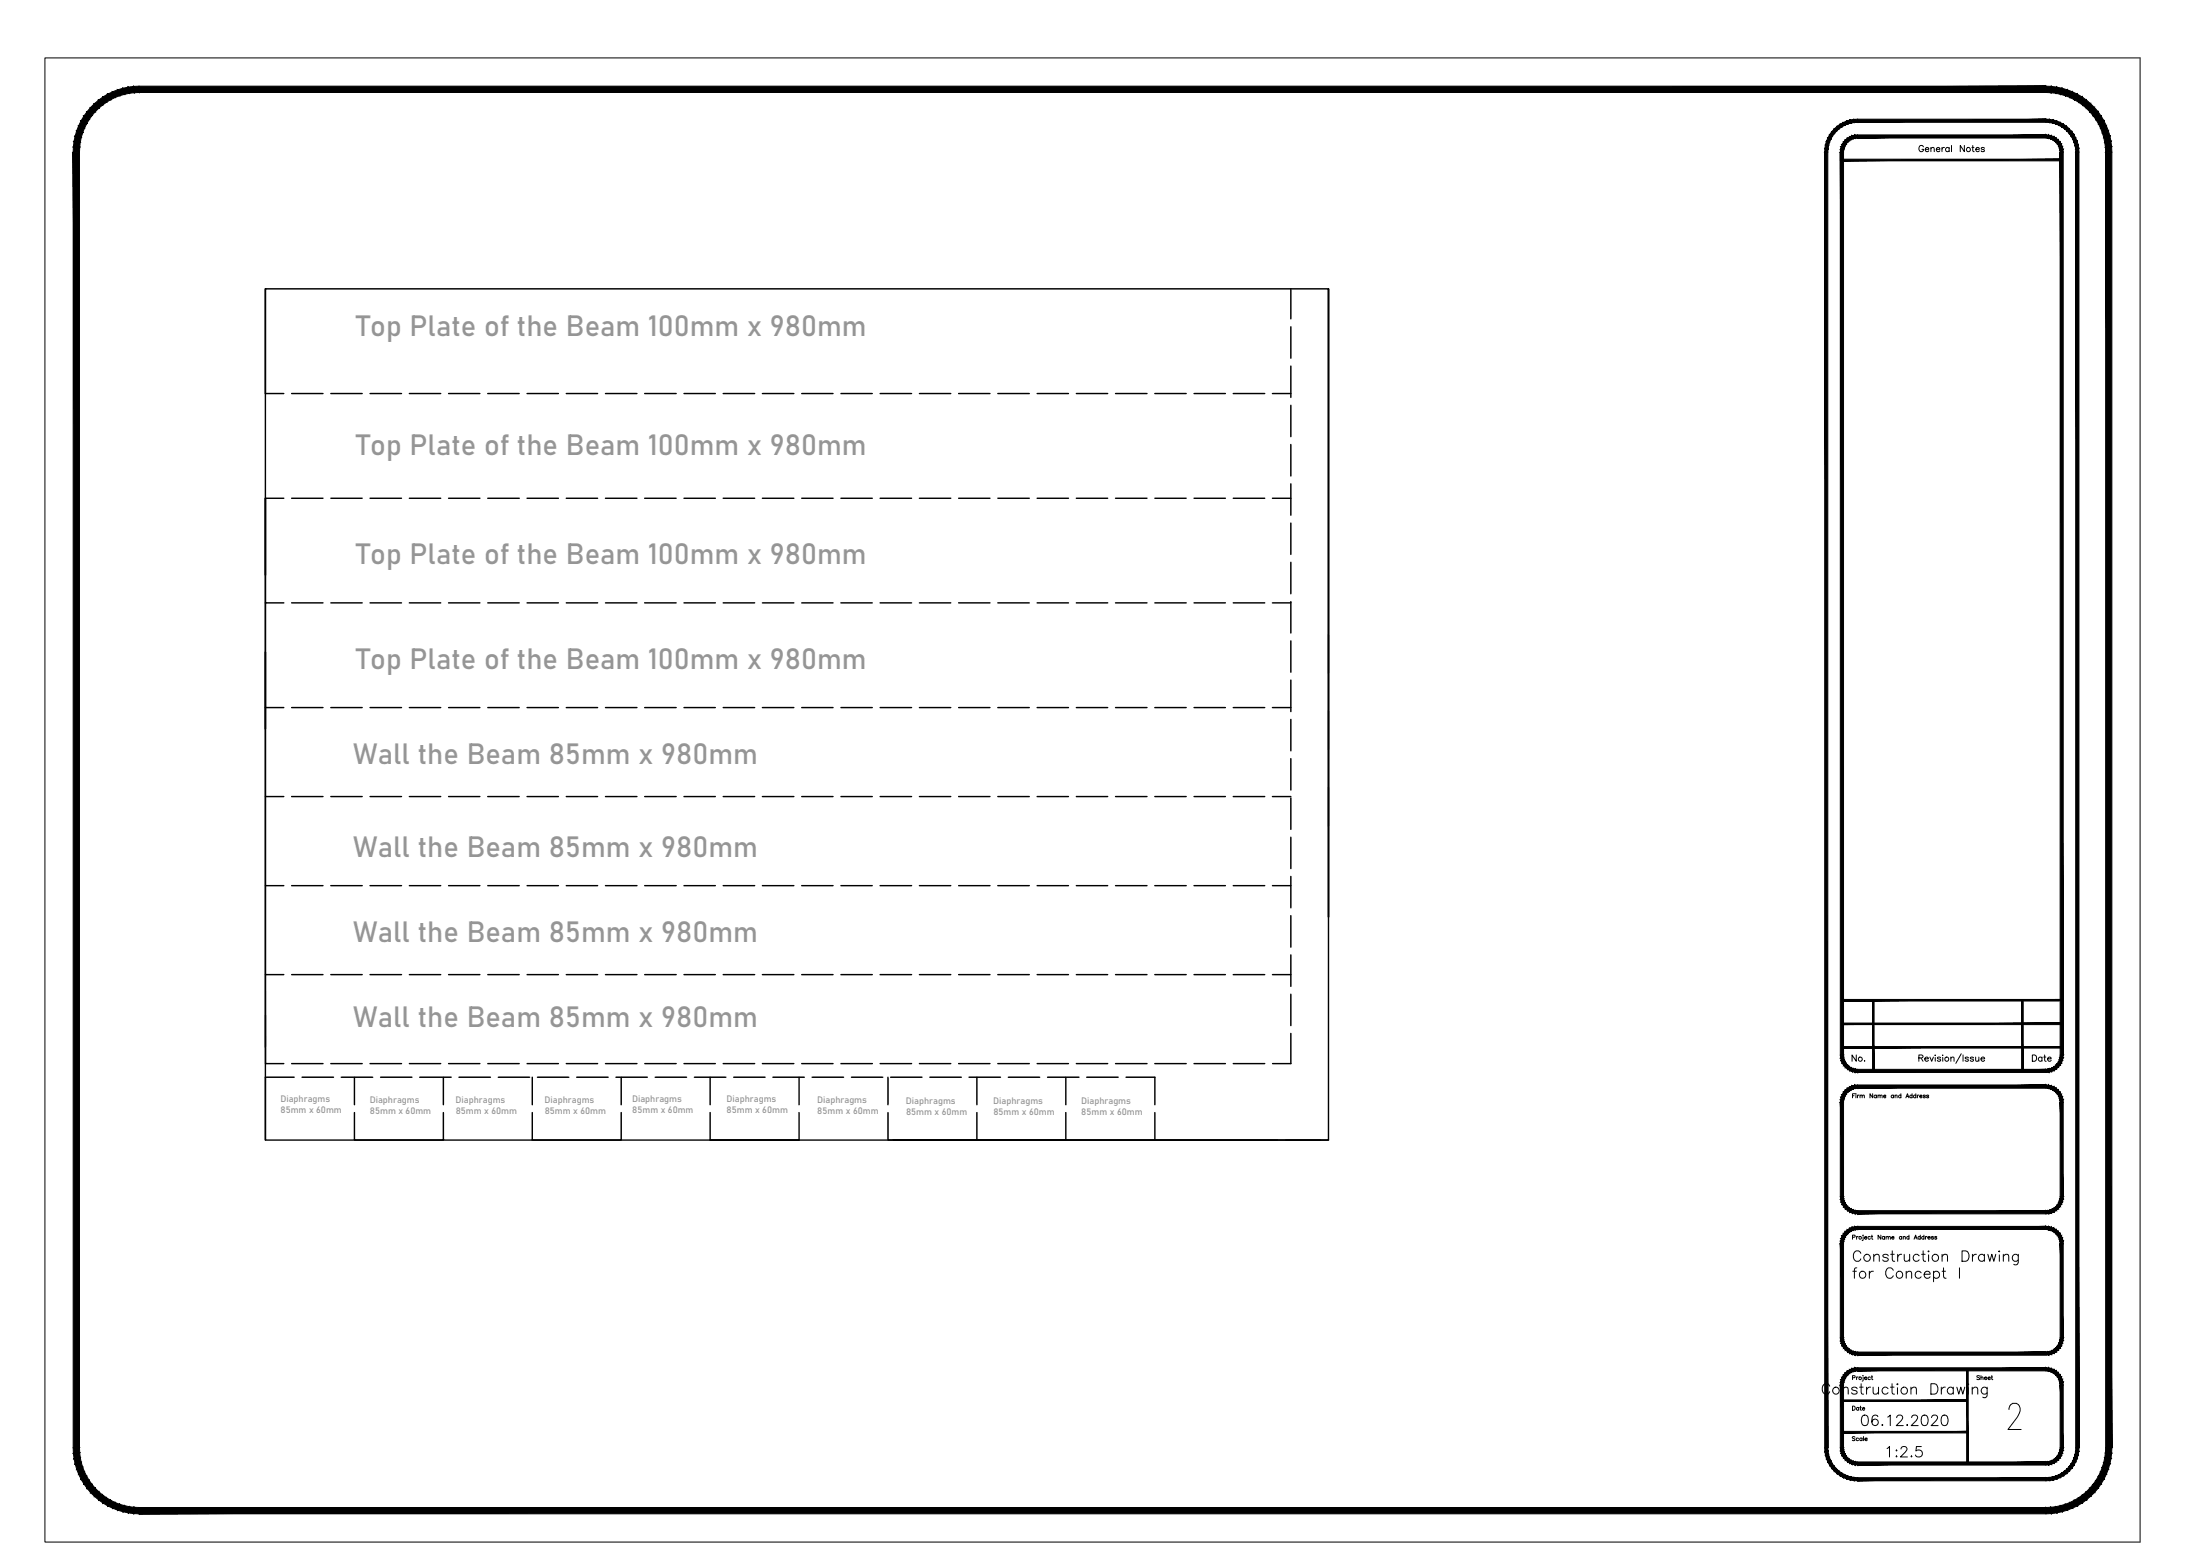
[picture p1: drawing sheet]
<svg xmlns="http://www.w3.org/2000/svg" width="841mm" height="594mm" viewBox="0 0 841 594" stroke-linecap="round" stroke-linejoin="round" font-family="sans-serif">
<!-- layer: Title Block -->
<g fill="#000" stroke="#000" stroke-width=".38">
<path d="M51.1 33l2.1-.1v2.4zM51.1 33l.2 2.4 1.9-.1zM49 33.3l2.1-.3 .2 2.4zM49 33.3l.4 2.3 1.9-.2zM47 33.7l2-.4 .4 2.3zM47 33.7l.6 2.4 1.8-.5zM45 34.3l2-.6 .6 2.4zM45 34.3l.8 2.3 1.8-.5zM43 35.1l2-.8 .8 2.3zM43 35.1l1 2.1 1.8-.6zM41.2 36l1.8-.9 1 2.1zM41.2 36l1.1 2.1 1.7-.9zM39.4 37l1.8-1 1.1 2.1zM39.4 37l1.3 2.1 1.6-1zM37.7 38.3l1.7-1.3 1.3 2.1zM37.7 38.3l1.5 1.9 1.5-1.1zM36.1 39.6l1.6-1.3 1.5 1.9zM36.1 39.6l1.6 1.7 1.5-1.1zM36.1 39.6l1.6 1.7-3.1-.2zM34.6 41.1l1.8 1.6 1.3-1.4zM34.6 41.1l1.8 1.6h-3.1zM33.3 42.7l1.9 1.4 1.2-1.4zM33.3 42.7l1.9 1.4-3.1 .3zM32.1 44.4l2 1.3 1.1-1.6zM32.1 44.4l2 1.3-3.1 .4zM31 46.1l2.1 1.2 1-1.6zM31 46.1l2.1 1.2-3 .7zM30.1 48l2.2 1 .8-1.7zM30.1 48l2.2 1-3 .9zM29.3 49.9l2.3 .8 .7-1.7zM29.3 49.9l2.3 .8-2.9 1.3zM28.7 52l2.4 .5 .5-1.8zM28.7 52l2.4 .5-2.8 1.5zM28.3 54l2.4 .4 .4-1.9zM28.3 54l2.4 .4-2.6 1.7zM28.1 56.1l2.4 .1 .2-1.8zM28.1 56.1l2.4 .1-2.5 2zM28 58.2h2.4l.1-2z"/>
<path d="M53.2 35.3h728.9v-2.4zM53.2 32.9h728.9l-728.9 2.4z"/>
<path d="M28 58.2l2.4 494.9v-494.9zM28 58.2l2.4 494.9h-2.4z"/>
<path d="M697.6 58.2l1.1 494.9v-494.9zM697.6 58.2l1.1 494.9h-1.1z"/>
<path d="M703.5 58.2l1.3 344.9v-344.9zM703.5 58.2l1.3 344.9h-1.3z"/>
<path d="M709.1 51.6l1-.1v1.2zM709.1 51.6l.2 1.2 .8-.1zM708.1 51.8l1-.2 .2 1.2zM708.1 51.8l.4 1.2 .8-.2zM707.2 52.3l.9-.5 .4 1.2zM707.2 52.3l.5 1 .8-.3zM706.3 52.8l.9-.5 .5 1zM706.3 52.8l.7 .9 .7-.4zM705.5 53.5l.8-.7 .7 .9zM705.5 53.5l.8 .8 .7-.6zM705.5 53.5l.8 .8h-1.5zM704.8 54.3l1 .7 .5-.7zM704.8 54.3l1 .7-1.6 .1zM704.2 55.1l1.1 .6 .5-.7zM704.2 55.1l1.1 .6-1.4 .4zM703.9 56.1l1.1 .4 .3-.8zM703.9 56.1l1.1 .4-1.4 .6zM703.6 57.1l1.2 .2 .2-.8zM703.6 57.1l1.2 .2-1.3 .9zM703.5 58.2h1.3v-.9z"/>
<path d="M708.7 45.6l1.4-.1v1.2zM708.7 45.6l.2 1.2 1.2-.1zM707.3 45.8l1.4-.2 .2 1.2zM707.3 45.8l.3 1.2 1.3-.2zM706 46.3l1.3-.5 .3 1.2zM706 46.3l.4 1.1 1.2-.4zM704.7 46.8l1.3-.5 .4 1.1zM704.7 46.8l.5 1.1 1.2-.5zM703.4 47.5l1.3-.7 .5 1.1zM703.4 47.5l.7 1 1.1-.6zM702.3 48.3l1.1-.8 .7 1zM702.3 48.3l.7 .9 1.1-.7zM701.2 49.2l1.1-.9 .7 .9zM701.2 49.2l.9 .9 .9-.9zM701.2 49.2l.9 .9-1.8 .2zM700.3 50.3l.9 .7 .9-.9zM700.3 50.3l.9 .7-1.7 .4zM699.5 51.4l1 .7 .7-1.1zM699.5 51.4l1 .7-1.7 .6zM698.8 52.7l1.1 .5 .6-1.1zM698.8 52.7l1.1 .5-1.7 .8zM698.2 54l1.2 .4 .5-1.2zM698.2 54l1.2 .4-1.5 .9zM697.9 55.3l1.1 .3 .4-1.2zM697.9 55.3l1.1 .3-1.4 1.1zM697.6 56.7l1.2 .2 .2-1.3zM697.6 56.7l1.2 .2-1.2 1.3zM698.8 56.9l-1.2 1.3h1.1z"/>
<path d="M710.1 52.7h72v-1.2zM710.1 51.5h72l-72 1.2z"/>
<path d="M710.1 46.7h72v-1.2zM710.1 45.5h72l-72 1.2z"/>
<path d="M787.6 58.2l1.1-1.1v1.1zM787.5 57.3l.1 .9 1.1-1.1zM788.4 56.1l.3 1-1.2 .2zM787.3 56.5l.2 .8 .9-1.2zM788 55.1l.4 1-1.1 .4zM787 55.7l.3 .8 .7-1.4zM787.5 54.3l.5 .8-1 .6zM786.5 55l.5 .7 .5-1.4zM786.8 53.5l.7 .8-1 .7zM786.8 53.5l-.9 .8 .6 .7zM786 52.8l.8 .7-.9 .8zM786 52.8l-.7 .9 .6 .6zM785.1 52.3l.9 .5-.7 .9zM785.1 52.3l-.5 1 .7 .4zM784.2 51.8l.9 .5-.5 1zM784.2 51.8l-.4 1.2 .8 .3zM783.2 51.6l1 .2-.4 1.2zM783.2 51.6l-.2 1.2 .8 .2zM782.1 51.5l1.1 .1-.2 1.2zM782.1 51.5v1.2l.9 .1z"/>
<path d="M794.7 56.7l.1 1.5h-1.3zM793.5 56.9v1.3l1.2-1.5zM794.4 55.3l.3 1.4-1.2 .2zM793.3 55.6l.2 1.3 .9-1.6zM794 54l.4 1.3-1.1 .3zM792.9 54.4l.4 1.2 .7-1.6zM793.5 52.7l.5 1.3-1.1 .4zM792.4 53.2l.5 1.2 .6-1.7zM792.8 51.4l.7 1.3-1.1 .5zM791.8 52.1l.6 1.1 .4-1.8zM792 50.3l.8 1.1-1 .7zM791.1 51l.7 1.1 .2-1.8zM791 49.2l1 1.1-.9 .7zM791 49.2l-.8 .9 .9 .9zM790 48.3l1 .9-.8 .9zM790 48.3l-.8 .9 1 .9zM788.8 47.5l1.2 .8-.8 .9zM788.8 47.5l-.6 1 1 .7zM787.6 46.8l1.2 .7-.6 1zM787.6 46.8l-.5 1.1 1.1 .6zM786.3 46.3l1.3 .5-.5 1.1zM786.3 46.3l-.4 1.1 1.2 .5zM784.9 45.8l1.4 .5-.4 1.1zM784.9 45.8l-.2 1.2 1.2 .4zM783.5 45.6l1.4 .2-.2 1.2zM783.5 45.6l-.1 1.2 1.3 .2zM782.1 45.5l1.4 .1-.1 1.2zM782.1 45.5v1.2l1.3 .1z"/>
<path d="M805 58.2l2.2-2.1 .1 2.1zM804.9 56.2l.1 2 2.2-2.1zM807 54l.2 2.1-2.3 .1zM804.6 54.4l.3 1.8 2.1-2.2zM806.6 52l.4 2-2.4 .4zM804.2 52.5l.4 1.9 2-2.4zM806 49.9l.6 2.1-2.4 .5zM803.7 50.7l.5 1.8 1.8-2.6zM805.2 48l.8 1.9-2.3 .8zM803 49l.7 1.7 1.5-2.7zM804.3 46.1l.9 1.9-2.2 1zM802.2 47.3l.8 1.7 1.3-2.9zM803.2 44.4l1.1 1.7-2.1 1.2zM801.2 45.7l1 1.6 1-2.9zM802 42.7l1.2 1.7-2 1.3zM800.1 44.1l1.1 1.6 .8-3zM800.7 41.1l1.3 1.6-1.9 1.4zM798.9 42.7l1.2 1.4 .6-3zM799.2 39.6l1.5 1.5-1.8 1.6zM799.2 39.6l-1.6 1.7 1.3 1.4zM797.6 38.3l1.6 1.3-1.6 1.7zM797.6 38.3l-1.5 1.9 1.5 1.1zM795.9 37l1.7 1.3-1.5 1.9zM795.9 37l-1.3 2.1 1.5 1.1zM794.1 36l1.8 1-1.3 2.1zM794.1 36l-1.1 2.1 1.6 1zM792.3 35.1l1.8 .9-1.1 2.1zM792.3 35.1l-1 2.1 1.7 .9zM790.3 34.3l2 .8-1 2.1zM790.3 34.3l-.8 2.3 1.8 .6zM788.3 33.7l2 .6-.8 2.3zM788.3 33.7l-.6 2.4 1.8 .5zM786.3 33.3l2 .4-.6 2.4zM786.3 33.3l-.4 2.3 1.8 .5zM784.2 33l2.1 .3-.4 2.3zM784.2 33l-.2 2.4 1.9 .2zM782.1 32.9l2.1 .1-.2 2.4zM782.1 32.9v2.4l1.9 .1z"/>
<path d="M704.2 60.8v.7l83.9-.7zM704.2 61.5l83.9-.7v.7z"/>
<path d="M704.2 399.8v.6l83.9-.6zM704.2 400.4l83.9-.6v.6z"/>
<path d="M704.2 390.8v.6l83.9-.6zM704.2 391.4l83.9-.6v.6z"/>
<path d="M704.2 381.8v.6l83.9-.6zM704.2 382.4l83.9-.6v.6z"/>
<path d="M703.5 403.1h1.3l-1.2 1zM703.6 404.1l1.2-.1v-.9zM703.6 404.1l1.2-.1-.9 1.2zM704.8 404l-.9 1.2 1.1-.4zM703.9 405.2l1.1-.4-.8 1.3zM705 404.8l-.8 1.3 1.1-.5zM704.2 406.1l1.1-.5-.5 1.4zM705.3 405.6l-.5 1.4 1-.7zM704.8 407l1-.7-.3 1.5zM705.8 406.3l-.3 1.5 .8-.9zM705.5 407.8l.8-.9v1.6zM706.3 406.9v1.6l.7-1zM707 407.5l.2 1.5-.9-.5zM707 407.5l.2 1.5 .5-1zM707.7 408l.4 1.4-.9-.4zM707.7 408l.4 1.4 .4-1.2zM708.5 408.2l.6 1.4-1-.2zM708.5 408.2l.6 1.4 .2-1.1zM709.3 408.5l.8 1.2-1-.1zM709.3 408.5l.8 1.2v-1.2z"/>
<path d="M710.1 408.5v1.2l72-1.2zM710.1 409.7l72-1.2v1.2z"/>
<path d="M709.1 414.6l1-.1v1.2zM709.1 414.6l.2 1.2 .8-.1zM708.1 414.9l1-.3 .2 1.2zM708.1 414.9l.4 1.1 .8-.2zM707.2 415.2l.9-.3 .4 1.1zM707.2 415.2l.5 1.1 .8-.3zM706.3 415.8l.9-.6 .5 1.1zM706.3 415.8l.7 1 .7-.5zM705.5 416.5l.8-.7 .7 1zM705.5 416.5l.8 .8 .7-.5zM705.5 416.5l.8 .8h-1.5zM704.8 417.3l1 .6 .5-.6zM704.8 417.3l1 .6-1.6 .3zM704.2 418.2l1.1 .5 .5-.8zM704.2 418.2l1.1 .5-1.4 .4zM703.9 419.1l1.1 .4 .3-.8zM703.9 419.1l1.1 .4-1.4 .6zM703.6 420.1l1.2 .2 .2-.8zM703.6 420.1l1.2 .2-1.3 .8zM703.5 421.1h1.3v-.8z"/>
<path d="M715.8 382.1v27h.6zM715.8 382.1h.6v27z"/>
<path d="M772.8 382.1v27h.6zM772.8 382.1h.6v27z"/>
<path d="M782.1 408.5l1.1 1.1-1.1 .1zM782.1 408.5l1.1 1.1-.2-1.1zM783 408.5l1.2 .9-1 .2zM783 408.5l1.2 .9-.4-1.2zM783.8 408.2l1.3 .8-.9 .4zM783.8 408.2l1.3 .8-.5-1zM784.6 408l1.4 .5-.9 .5zM784.6 408l1.4 .5-.7-1zM785.3 407.5l1.5 .3-.8 .7zM785.3 407.5l1.5 .3-.9-.9zM785.9 406.9l1.6 .1-.7 .8zM786.5 406.3l-.6 .6 1.6 .1zM786.5 406.3l1.5-.2-.5 .9zM787 405.6l-.5 .7 1.5-.2zM787 405.6l1.4-.4-.4 .9zM787.3 404.8l-.3 .8 1.4-.4zM787.3 404.8l1.4-.7-.3 1.1zM787.5 404l-.2 .8 1.4-.7zM787.5 404l1.2-.9v1zM787.6 403.1l-.1 .9 1.2-.9z"/>
<path d="M710.1 415.7h72v-1.2zM710.1 414.5h72l-72 1.2z"/>
<path d="M787.6 58.2v344.9h1.1zM787.6 58.2h1.1v344.9z"/>
<path d="M703.5 421.1l1.3 36v-36zM703.5 421.1l1.3 36h-1.3z"/>
<path d="M787.6 421.1l1.1-1v1zM787.5 420.3l.1 .8 1.1-1zM788.4 419.1l.3 1-1.2 .2zM787.3 419.5l.2 .8 .9-1.2zM788 418.2l.4 .9-1.1 .4zM787 418.7l.3 .8 .7-1.3zM787.5 417.3l.5 .9-1 .5zM786.5 417.9l.5 .8 .5-1.4zM786.8 416.5l.7 .8-1 .6zM786.8 416.5l-.9 .8 .6 .6zM786 415.8l.8 .7-.9 .8zM786 415.8l-.7 1 .6 .5zM785.1 415.2l.9 .6-.7 1zM785.1 415.2l-.5 1.1 .7 .5zM784.2 414.9l.9 .3-.5 1.1zM784.2 414.9l-.4 1.1 .8 .3zM783.2 414.6l1 .3-.4 1.1zM783.2 414.6l-.2 1.2 .8 .2zM782.1 414.5l1.1 .1-.2 1.2zM782.1 414.5v1.2l.9 .1z"/>
<path d="M703.5 457.1h1.3l-1.2 1.1zM703.6 458.2l1.2-.2v-.9zM703.6 458.2l1.2-.2-.9 1.2zM704.8 458l-.9 1.2 1.1-.4zM703.9 459.2l1.1-.4-.8 1.3zM705 458.8l-.8 1.3 1.1-.5zM704.2 460.1l1.1-.5-.5 1.4zM705.3 459.6l-.5 1.4 1-.7zM704.8 461l1-.7-.3 1.5zM705.8 460.3l-.3 1.5 .8-.8zM705.5 461.8l.8-.8v1.5zM706.3 461v1.5l.7-1zM707 461.5l.2 1.5-.9-.5zM707 461.5l.2 1.5 .5-1.1zM707.7 461.9l.4 1.5-.9-.4zM707.7 461.9l.4 1.5 .4-1.1zM708.5 462.3l.6 1.4-1-.3zM708.5 462.3l.6 1.4 .2-1.2zM709.3 462.5l.8 1.2h-1zM709.3 462.5l.8 1.2v-1.2z"/>
<path d="M787.6 421.1v36h1.1zM787.6 421.1h1.1v36z"/>
<path d="M703.5 475.1l1.3 36v-36zM703.5 475.1l1.3 36h-1.3z"/>
<path d="M710.1 462.5v1.2l72-1.2zM710.1 463.7l72-1.2v1.2z"/>
<path d="M709.1 468.6l1-.1v1.2zM709.1 468.6l.2 1.2 .8-.1zM708.1 468.9l1-.3 .2 1.2zM708.1 468.9l.4 1.1 .8-.2zM707.2 469.3l.9-.4 .4 1.1zM707.2 469.3l.5 1 .8-.3zM706.3 469.8l.9-.5 .5 1zM706.3 469.8l.7 1 .7-.5zM705.5 470.5l.8-.7 .7 1zM705.5 470.5l.8 .8 .7-.5zM705.5 470.5l.8 .8-1.5-.1zM704.8 471.2l1 .8 .5-.7zM704.8 471.2l1 .8-1.6 .1zM704.2 472.1l1.1 .6 .5-.7zM704.2 472.1l1.1 .6-1.4 .4zM703.9 473.1l1.1 .3 .3-.7zM703.9 473.1l1.1 .3-1.4 .7zM703.6 474.1l1.2 .2 .2-.9zM703.6 474.1l1.2 .2-1.3 .8zM703.5 475.1h1.3v-.8z"/>
<path d="M782.1 462.5l1.1 1.2h-1.1zM782.1 462.5l1.1 1.2-.2-1.2zM783 462.5l1.2 .9-1 .3zM783 462.5l1.2 .9-.4-1.1zM783.8 462.3l1.3 .7-.9 .4zM783.8 462.3l1.3 .7-.5-1.1zM784.6 461.9l1.4 .6-.9 .5zM784.6 461.9l1.4 .6-.7-1zM785.3 461.5l1.5 .3-.8 .7zM785.3 461.5l1.5 .3-.9-.8zM785.9 461h1.6l-.7 .8zM786.5 460.3l-.6 .7h1.6zM786.5 460.3l1.5-.2-.5 .9zM787 459.6l-.5 .7 1.5-.2zM787 459.6l1.4-.4-.4 .9zM787.3 458.8l-.3 .8 1.4-.4zM787.3 458.8l1.4-.6-.3 1zM787.5 458l-.2 .8 1.4-.6zM787.5 458l1.2-.9v1.1zM787.6 457.1l-.1 .9 1.2-.9z"/>
<path d="M710.1 469.7h72v-1.2zM710.1 468.5h72l-72 1.2z"/>
<path d="M787.6 475.1l1.1-1v1zM787.5 474.3l.1 .8 1.1-1zM788.4 473.1l.3 1-1.2 .2zM787.3 473.4l.2 .9 .9-1.2zM788 472.1l.4 1-1.1 .3zM787 472.7l.3 .7 .7-1.3zM787.5 471.2l.5 .9-1 .6zM786.5 472l.5 .7 .5-1.5zM786.8 470.5l.7 .7-1 .8zM786.8 470.5l-.9 .8 .6 .7zM786 469.8l.8 .7-.9 .8zM786 469.8l-.7 1 .6 .5zM785.1 469.3l.9 .5-.7 1zM785.1 469.3l-.5 1 .7 .5zM784.2 468.9l.9 .4-.5 1zM784.2 468.9l-.4 1.1 .8 .3zM783.2 468.6l1 .3-.4 1.1zM783.2 468.6l-.2 1.2 .8 .2zM782.1 468.5l1.1 .1-.2 1.2zM782.1 468.5v1.2l.9 .1z"/>
<path d="M703.5 511.1h1.3l-1.2 1.1zM703.6 512.2l1.2-.2v-.9zM703.6 512.2l1.2-.2-.9 1.2zM704.8 512l-.9 1.2 1.1-.4zM703.9 513.2l1.1-.4-.8 1.3zM705 512.8l-.8 1.3 1.1-.5zM704.2 514.1l1.1-.5-.5 1.4zM705.3 513.6l-.5 1.4 1-.7zM704.8 515l1-.7-.3 1.5zM705.8 514.3l-.3 1.5 .8-.9zM705.5 515.8l.8-.9v1.6zM706.3 514.9v1.6l.7-1zM707 515.5l.2 1.5-.9-.5zM707 515.5l.2 1.5 .5-1.1zM707.7 515.9l.4 1.5-.9-.4zM707.7 515.9l.4 1.5 .4-1.1zM708.5 516.3l.6 1.3-1-.2zM708.5 516.3l.6 1.3 .2-1.1zM709.3 516.5l.8 1.2-1-.1zM709.3 516.5l.8 1.2v-1.2z"/>
<path d="M710.1 516.5v1.2l72-1.2zM710.1 517.7l72-1.2v1.2z"/>
<path d="M782.1 516.5l1.1 1.1-1.1 .1zM782.1 516.5l1.1 1.1-.2-1.1zM783 516.5l1.2 .9-1 .2zM783 516.5l1.2 .9-.4-1.1zM783.8 516.3l1.3 .7-.9 .4zM783.8 516.3l1.3 .7-.5-1.1zM784.6 515.9l1.4 .6-.9 .5zM784.6 515.9l1.4 .6-.7-1zM785.3 515.5l1.5 .3-.8 .7zM785.3 515.5l1.5 .3-.9-.9zM785.9 514.9l1.6 .1-.7 .8zM786.5 514.3l-.6 .6 1.6 .1zM786.5 514.3l1.5-.2-.5 .9zM787 513.6l-.5 .7 1.5-.2zM787 513.6l1.4-.4-.4 .9zM787.3 512.8l-.3 .8 1.4-.4zM787.3 512.8l1.4-.6-.3 1zM787.5 512l-.2 .8 1.4-.6zM787.5 512l1.2-.9v1.1zM787.6 511.1l-.1 .9 1.2-.9z"/>
<path d="M787.6 475.1v36h1.1zM787.6 475.1h1.1v36z"/>
<path d="M704.2 534.8v.6l47.9-.6zM704.2 535.4l47.9-.6v.6z"/>
<path d="M703.5 529.1l1.3 24v-24zM703.5 529.1l1.3 24h-1.3z"/>
<path d="M709.1 522.6l1-.1v1.2zM709.1 522.6l.2 1.2 .8-.1zM708.1 522.8l1-.2 .2 1.2zM708.1 522.8l.4 1.2 .8-.2zM707.2 523.3l.9-.5 .4 1.2zM707.2 523.3l.5 1 .8-.3zM706.3 523.8l.9-.5 .5 1zM706.3 523.8l.7 .9 .7-.4zM705.5 524.5l.8-.7 .7 .9zM705.5 524.5l.8 .8 .7-.6zM705.5 524.5l.8 .8h-1.5zM704.8 525.3l1 .6 .5-.6zM704.8 525.3l1 .6-1.6 .2zM704.2 526.1l1.1 .6 .5-.8zM704.2 526.1l1.1 .6-1.4 .4zM703.9 527.1l1.1 .4 .3-.8zM703.9 527.1l1.1 .4-1.4 .6zM703.6 528.1l1.2 .2 .2-.8zM703.6 528.1l1.2 .2-1.3 .8zM703.5 529.1h1.3v-.8z"/>
<path d="M710.1 523.7h72v-1.2zM710.1 522.5h72l-72 1.2z"/>
<path d="M787.6 529.1l1.1-1v1zM787.5 528.3l.1 .8 1.1-1zM788.4 527.1l.3 1-1.2 .2zM787.3 527.5l.2 .8 .9-1.2zM788 526.1l.4 1-1.1 .4zM787 526.7l.3 .8 .7-1.4zM787.5 525.3l.5 .8-1 .6zM786.5 525.9l.5 .8 .5-1.4zM786.8 524.5l.7 .8-1 .6zM786.8 524.5l-.9 .8 .6 .6zM786 523.8l.8 .7-.9 .8zM786 523.8l-.7 .9 .6 .6zM785.1 523.3l.9 .5-.7 .9zM785.1 523.3l-.5 1 .7 .4zM784.2 522.8l.9 .5-.5 1zM784.2 522.8l-.4 1.2 .8 .3zM783.2 522.6l1 .2-.4 1.2zM783.2 522.6l-.2 1.2 .8 .2zM782.1 522.5l1.1 .1-.2 1.2zM782.1 522.5v1.2l.9 .1z"/>
<path d="M28 553.1h2.4l-2.3 2.1zM28.1 555.2l2.4-.2-.1-1.9zM28.1 555.2l2.4-.2-2.2 2.3zM30.5 555l-2.2 2.3 2.4-.4zM28.3 557.3l2.4-.4-2 2.4zM30.7 556.9l-2 2.4 2.4-.6zM28.7 559.3l2.4-.6-1.8 2.6zM31.1 558.7l-1.8 2.6 2.3-.8zM29.3 561.3l2.3-.8-1.5 2.7zM31.6 560.5l-1.5 2.7 2.2-.9zM30.1 563.2l2.2-.9-1.3 2.8zM32.3 562.3l-1.3 2.8 2.1-1.1zM31 565.1l2.1-1.1-1 2.9zM33.1 564l-1 2.9 2-1.3zM32.1 566.9l2-1.3-.8 3zM34.1 565.6l-.8 3 1.9-1.5zM33.3 568.6l1.9-1.5-.6 3.1zM35.2 567.1l-.6 3.1 1.8-1.6zM34.6 570.2l1.8-1.6-.3 3.1zM36.4 568.6l-.3 3.1 1.6-1.8zM37.7 569.9v3.1l-1.6-1.3zM37.7 569.9v3.1l1.5-1.9zM39.2 571.1l.2 3.1-1.7-1.2zM39.2 571.1l.2 3.1 1.3-2zM40.7 572.2l.5 3.1-1.8-1.1zM40.7 572.2l.5 3.1 1.1-2.1zM42.3 573.2l.7 3-1.8-.9zM42.3 573.2l.7 3 1-2.2zM44 574l1 2.9-2-.7zM44 574l1 2.9 .8-2.2zM45.8 574.7l1.2 2.8-2-.6zM45.8 574.7l1.2 2.8 .6-2.3zM47.6 575.2l1.4 2.8-2-.5zM47.6 575.2l1.4 2.8 .4-2.4zM49.4 575.6l1.7 2.7-2.1-.3zM49.4 575.6l1.7 2.7 .2-2.5zM51.3 575.8l1.9 2.5h-2.1zM51.3 575.8l1.9 2.5v-2.4z"/>
<path d="M697.6 553.1h1.1l-1.1 1.5zM698.7 553.1l-1.1 1.5 1.2-.2zM697.6 554.6l1.2-.2-.9 1.5zM698.8 554.4l-.9 1.5 1.1-.2zM697.9 555.9l1.1-.2-.8 1.6zM699 555.7l-.8 1.6 1.2-.4zM698.2 557.3l1.2-.4-.6 1.7zM699.4 556.9l-.6 1.7 1.1-.5zM698.8 558.6l1.1-.5-.4 1.7zM699.9 558.1l-.4 1.7 1-.6zM699.5 559.8l1-.6-.2 1.8zM700.5 559.2l-.2 1.8 .9-.8zM700.3 561l.9-.8v1.8zM701.2 560.2v1.8l.9-.8zM701.2 562l.9-.8 .2 1.8zM702.1 561.2l.2 1.8 .7-1zM703 562l.4 1.8-1.1-.8zM703 562l.4 1.8 .7-1zM704.1 562.8l.6 1.7-1.3-.7zM704.1 562.8l.6 1.7 .5-1.1zM705.2 563.4l.8 1.6-1.3-.5zM705.2 563.4l.8 1.6 .4-1.1zM706.4 563.9l.9 1.5-1.3-.4zM706.4 563.9l.9 1.5 .3-1.2zM707.6 564.2l1.1 1.4-1.4-.2zM707.6 564.2l1.1 1.4 .2-1.1zM708.9 564.5l1.2 1.2-1.4-.1zM708.9 564.5l1.2 1.2v-1.2z"/>
<path d="M703.5 553.1h1.3l-1.2 1.1zM703.6 554.2l1.2-.2v-.9zM703.6 554.2l1.2-.2-.9 1.2zM704.8 554l-.9 1.2 1.1-.4zM703.9 555.2l1.1-.4-.8 1.3zM705 554.8l-.8 1.3 1.1-.5zM704.2 556.1l1.1-.5-.5 1.4zM705.3 555.6l-.5 1.4 1-.7zM704.8 557l1-.7-.3 1.5zM705.8 556.3l-.3 1.5 .8-.8zM705.5 557.8l.8-.8v1.4zM706.3 557v1.4l.7-.9zM707 557.5l.2 1.5-.9-.6zM707 557.5l.2 1.5 .5-1.1zM707.7 557.9l.4 1.5-.9-.4zM707.7 557.9l.4 1.5 .4-1.1zM708.5 558.3l.6 1.3-1-.2zM708.5 558.3l.6 1.3 .2-1.2zM709.3 558.4l.8 1.3-1-.1zM709.3 558.4l.8 1.3v-1.2z"/>
<path d="M704.2 546.8v.6l47.9-.6zM704.2 547.4l47.9-.6v.6z"/>
<path d="M710.1 558.5v1.2l72-1.2zM710.1 559.7l72-1.2v1.2z"/>
<path d="M751.8 523.1v36h.6zM751.8 523.1h.6v36z"/>
<path d="M782.1 558.5l1.1 1.1-1.1 .1zM782.1 558.5l1.1 1.1-.2-1.2zM783 558.4l1.2 1-1 .2zM783 558.4l1.2 1-.4-1.1zM783.8 558.3l1.3 .7-.9 .4zM783.8 558.3l1.3 .7-.5-1.1zM784.6 557.9l1.4 .5-.9 .6zM784.6 557.9l1.4 .5-.7-.9zM785.3 557.5l1.5 .3-.8 .6zM785.3 557.5l1.5 .3-.9-.8zM785.9 557h1.6l-.7 .8zM786.5 556.3l-.6 .7h1.6zM786.5 556.3l1.5-.2-.5 .9zM787 555.6l-.5 .7 1.5-.2zM787 555.6l1.4-.4-.4 .9zM787.3 554.8l-.3 .8 1.4-.4zM787.3 554.8l1.4-.6-.3 1zM787.5 554l-.2 .8 1.4-.6zM787.5 554l1.2-.9v1.1zM787.6 553.1l-.1 .9 1.2-.9z"/>
<path d="M787.6 529.1v24h1.1zM787.6 529.1h1.1v24z"/>
<path d="M793.5 58.2v494.9h1.3zM793.5 58.2h1.3v494.9z"/>
<path d="M805 58.2v494.9h2.3zM805 58.2h2.3v494.9z"/>
<path d="M53.2 575.9v2.4l728.9-2.4zM53.2 578.3l728.9-2.4v2.4z"/>
<path d="M710.1 564.5v1.2l72-1.2zM710.1 565.7l72-1.2v1.2z"/>
<path d="M782.1 575.9l2.1 2.4h-2.1zM782.1 575.9l2.1 2.4-.2-2.5zM784 575.8l2.3 2.2-2.1 .3zM784 575.8l2.3 2.2-.4-2.4zM785.9 575.6l2.4 1.9-2 .5zM785.9 575.6l2.4 1.9-.6-2.3zM787.7 575.2l2.6 1.7-2 .6zM787.7 575.2l2.6 1.7-.8-2.2zM789.5 574.7l2.8 1.5-2 .7zM789.5 574.7l2.8 1.5-1-2.2zM791.3 574l2.8 1.3-1.8 .9zM791.3 574l2.8 1.3-1.1-2.1zM793 573.2l2.9 1-1.8 1.1zM793 573.2l2.9 1-1.3-2zM794.6 572.2l3 .8-1.7 1.2zM794.6 572.2l3 .8-1.5-1.9zM796.1 571.1l3.1 .6-1.6 1.3zM796.1 571.1l3.1 .6-1.6-1.8zM797.6 569.9l3.1 .3-1.5 1.5zM798.9 568.6l-1.3 1.3 3.1 .3zM798.9 568.6h3.1l-1.3 1.6zM800.1 567.1l-1.2 1.5h3.1zM800.1 567.1l3.1-.2-1.2 1.7zM801.2 565.6l-1.1 1.5 3.1-.2zM801.2 565.6l3.1-.5-1.1 1.8zM802.2 564l-1 1.6 3.1-.5zM802.2 564l3-.8-.9 1.9zM803 562.3l-.8 1.7 3-.8zM803 562.3l3-1-.8 1.9zM803.7 560.5l-.7 1.8 3-1zM803.7 560.5l2.9-1.2-.6 2zM804.2 558.7l-.5 1.8 2.9-1.2zM804.2 558.7l2.8-1.4-.4 2zM804.6 556.9l-.4 1.8 2.8-1.4zM804.6 556.9l2.6-1.7-.2 2.1zM804.9 555l-.3 1.9 2.6-1.7zM804.9 555l2.4-1.9-.1 2.1zM805 553.1l-.1 1.9 2.4-1.9z"/>
<path d="M782.1 564.5l1.4 1.1-1.4 .1zM782.1 564.5l1.4 1.1-.1-1.1zM783.4 564.5l1.5 .9-1.4 .2zM783.4 564.5l1.5 .9-.2-1.2zM784.7 564.2l1.6 .8-1.4 .4zM784.7 564.2l1.6 .8-.4-1.1zM785.9 563.9l1.7 .6-1.3 .5zM785.9 563.9l1.7 .6-.5-1.1zM787.1 563.4l1.7 .4-1.2 .7zM787.1 563.4l1.7 .4-.6-1zM788.2 562.8l1.8 .2-1.2 .8zM788.2 562.8l1.8 .2-.8-1zM789.2 562h1.8l-1 1zM789.2 562h1.8l-.8-.8zM790.2 561.2l1.8-.2-1 1zM791.1 560.2l-.9 1 1.8-.2zM791.1 560.2l1.7-.4-.8 1.2zM791.8 559.2l-.7 1 1.7-.4zM791.8 559.2l1.7-.6-.7 1.2zM792.4 558.1l-.6 1.1 1.7-.6zM792.4 558.1l1.6-.8-.5 1.3zM792.9 556.9l-.5 1.2 1.6-.8zM792.9 556.9l1.5-1-.4 1.4zM793.3 555.7l-.4 1.2 1.5-1zM793.3 555.7l1.4-1.1-.3 1.3zM793.5 554.4l-.2 1.3 1.4-1.1zM793.5 554.4l1.3-1.3-.1 1.5zM793.5 553.1v1.3l1.3-1.3z"/>
</g>
<g fill="none" stroke="#000" stroke-width=".38">
<path d="M17.2 22.1h800.9v567h-800.9zM708.2 418.6h.6M709.1 417.9h-.9v1.5M709.5 417.9h.1M709.5 418.5v.9M710.1 418.4v1M710.7 418.4l-.6 .4M711.1 418.7l.7-.2 .1 .9M711.1 418.4v1M711.9 418.7l.7-.2 .1 .9M715.9 417.9v1.5l-1-1.5v1.5M717.3 418.6a.52 .52 0 0 0-.7-.1 .52 .52 0 0 0 0 .8 .52 .52 0 0 0 .7-.1"/>
<path d="M717.3 418.4v1M717.9 418.7l.7-.2 .1 .9M717.9 418.4v1M718.7 418.7l.7-.2 .1 .9M720 418.8l.9-.1a.49 .49 0 0 0-.7-.1 .49 .49 0 0 0 0 .7 .49 .49 0 0 0 .7-.1M723.8 418.6a.5 .5 0 0 0-.7-.1 .5 .5 0 0 0 0 .8 .5 .5 0 0 0 .7-.1M723.8 418.4v1M724.4 418.7l.8-.2v.9M724.4 418.4v1M726.7 418.6a.5 .5 0 0 0-.8-.1 .5 .5 0 0 0 0 .8 .5 .5 0 0 0 .8-.1M726.7 417.9v1.5M728.6 419.4l.6-1.5 .6 1.5"/>
<path d="M728.8 418.9h.8M731 418.6a.5 .5 0 0 0-.8-.1 .5 .5 0 0 0 0 .8 .5 .5 0 0 0 .8-.1M731 417.9v1.5M732.4 418.6a.5 .5 0 0 0-.7-.1 .5 .5 0 0 0 0 .8 .5 .5 0 0 0 .7-.1M732.4 417.9v1.5M733 418.4v1M733.5 404.2l1.4-.1 .2-.6-.5-.5h-1.1v2.5M733.6 418.4l-.6 .4M733.9 418.8h.9a.48 .48 0 0 0-.7-.4 .48 .48 0 0 0-.1 .8l.3 .2 .5-.2M734.3 404.2l.8 1.3M735.8 404.5h1.4a.77 .77 0 0 0-.9-.6 .77 .77 0 0 0-.6 .8 .77 .77 0 0 0 .7 .8l.8-.4M736 418.6l-.7-.1v.2l.7 .5-.3 .2-.5-.2"/>
<path d="M737.3 418.6l-.8-.1v.2l.8 .5-.3 .2-.5-.2M737.8 403.8l.6 1.7 .7-1.7M739.8 403v.3zM739.8 404v1.5M741.9 404.2l-.5-.4-.7 .2v.4l.8 .3 .4 .4-.5 .4-.8-.4M742.7 403v.3zM742.7 404v1.5M745.8 404.3l.5-.5 .6 .2 .1 1.5M745.8 403.8v1.7M749.8 402.6l-2.1 3.7M750.4 403v2.5M752.5 404.2l-.5-.4-.6 .2v.4l.8 .3 .3 .4-.5 .4-.8-.4"/>
<path d="M754.5 404.2l-.5-.4-.8 .4 1.1 .6v.5l-.7 .2-.4-.4M755.3 403.8v1.5l.6 .2 .6-.5M756.5 403.8v1.7M757.3 404.5h1.4a.77 .77 0 0 0-1.1-.5 .77 .77 0 0 0-.3 1.1 .77 .77 0 0 0 1.1 .2l.3-.2M708.2 472.7l.9-.1v-.7h-.9v1.5M709.7 472.4v1M710.3 472.4l-.6 .4M711.4 478.8a1.46 1.46 0 0 0-1.7-.9 1.46 1.46 0 0 0-1.2 1.5 1.75 1.75 0 0 0 .4 1.9 1.75 1.75 0 0 0 1.9 .4l.6-.8M712.2 471.9h.1M712.2 472.5v1.2l-.3 .2M712.8 472.8h.9a.47 .47 0 0 0-.5-.4 .47 .47 0 0 0-.4 .4l.3 .6 .6-.2M715 472.6a.49 .49 0 0 0-.7-.1 .49 .49 0 0 0 0 .8 .49 .49 0 0 0 .7-.1"/>
<path d="M715.4 472.4h.5M715.6 471.9v1.2l.4 .3M716.3 480l1-.8 .9 .2 .2 2.5M716.3 479.2v2.7M719 471.9v1.5l-1-1.5v1.5M720.4 472.6a.49 .49 0 0 0-.7-.1 .49 .49 0 0 0 0 .8 .49 .49 0 0 0 .7-.1M720.4 472.4v1M721 472.7l.8-.2 .1 .9M721 472.4v1M721.9 472.7l.7-.2 .1 .9M721.9 479.8a1.2 1.2 0 0 0-2.2 0l.2 .4 1.7 .5 .3 .6a1.25 1.25 0 0 1-2.2 0M722.8 479.2h1.3"/>
<path d="M723.2 472.8h.9l-.1-.3a.49 .49 0 0 0-.7 .1 .49 .49 0 0 0 .1 .7 .49 .49 0 0 0 .7-.1M723.4 477.9v3.2l.1 .6 .8 .2M725.5 479.2v2.7M727 472.6a.49 .49 0 0 0-.8-.1 .49 .49 0 0 0 0 .8 .49 .49 0 0 0 .8-.1M727 479.2a1.35 1.35 0 0 0-1.5 1.1M727 472.4v1M727.6 472.7l.7-.2 .1 .9M727.6 472.4v1M727.9 479.2l.2 2.5 1 .2 .9-.8M729.8 472.6a.49 .49 0 0 0-.8-.1 .49 .49 0 0 0 0 .8 .49 .49 0 0 0 .8-.1M729.8 471.9v1.5M730 479.2v2.7"/>
<path d="M731.7 473.4l.6-1.5 .6 1.5M731.9 472.9h.8M733.7 479.8a1.28 1.28 0 0 0-1.9-.2 1.28 1.28 0 0 0 0 1.9 1.28 1.28 0 0 0 1.9-.2M734.1 472.6a.49 .49 0 0 0-.7-.1 .49 .49 0 0 0 0 .8 .49 .49 0 0 0 .7-.1M734.1 471.9v1.5M734.6 479.2h1.4M735.2 477.9v3.2l.2 .6 .7 .2M735.5 472.6a.49 .49 0 0 0-.7-.1 .49 .49 0 0 0 0 .8 .49 .49 0 0 0 .7-.1M735.5 471.9v1.5M736.1 472.4v1M736.7 472.4l-.6 .4M737 472.8h.9a.46 .46 0 0 0-.5-.4 .46 .46 0 0 0-.4 .6l.3 .4 .6-.2"/>
<path d="M737.3 477.9l.2 .2-.2 .2zM737.3 479.4v2.5M739.1 472.6l-.3-.2-.5 .2 .8 .4v.4l-.8-.2M740.4 472.6l-.3-.2-.5 .2 .7 .4v.4l-.7-.2M742.4 480l1-.8 .9 .2 .2 2.5M742.4 479.2v2.7M750 477.9h1.4a2.11 2.11 0 0 1 1.4 2 2.11 2.11 0 0 1-1.4 2h-1.4zM754 479.2v2.7M755.6 479.2a1.35 1.35 0 0 0-1.6 1.1M758.6 479.8a1.28 1.28 0 0 0-1.9-.2 1.28 1.28 0 0 0 0 1.9 1.28 1.28 0 0 0 1.9-.2M758.6 479.2v2.7M759.9 479.2l.8 2.7 .7-2.7 .8 2.7 .8-2.7"/>
<path d="M764.1 478.1h.4l-.2 .2zM764.3 479.4v2.5M765.8 480l1-.8 .9 .2 .2 2.5M765.8 479.2v2.7M771.6 479.2v3a1.07 1.07 0 0 1-1.4 1l-.4-.2M771.6 479.8a1.28 1.28 0 0 0-1.9-.2 1.28 1.28 0 0 0 0 1.9 1.28 1.28 0 0 0 1.9-.2M708.3 485.7h1.4M709.8 484.4l-.7 .1-.2 .6v3.2M714.6 485.7v2.6M716.1 485.7a1.3 1.3 0 0 0-1.5 1.1M723.8 485.3a1.49 1.49 0 0 0-1.7-.9 1.49 1.49 0 0 0-1.2 1.5 1.75 1.75 0 0 0 .4 1.9 1.75 1.75 0 0 0 1.9 .4l.6-.8M728.7 486.4l.9-.7 1 .2 .2 2.4"/>
<path d="M728.7 485.7v2.6M734.4 486.3a1.28 1.28 0 0 0-1.9-.2 1.28 1.28 0 0 0 0 1.9 1.28 1.28 0 0 0 1.9-.2M735.6 486.8h2.3a1.18 1.18 0 0 0-1.4-1.2 1.18 1.18 0 0 0-.9 1.6 1.24 1.24 0 0 0 .9 1.1 1.24 1.24 0 0 0 1.4-.5M739.2 486.3a1.28 1.28 0 0 1 1.9-.2 1.28 1.28 0 0 1 0 1.9 1.28 1.28 0 0 1-1.9-.2M739.2 485.7v4M742.4 485.7h1.3M743 484.4v3.2l.2 .6 .8 .1M749.1 484.4v3.9M699.5 529.6a1.46 1.46 0 0 0-1.7-1 1.46 1.46 0 0 0-1.2 1.6 1.75 1.75 0 0 0 .4 1.9 1.75 1.75 0 0 0 1.9 .4l.6-.8M704.4 530.7l1-.7 .9 .2 .2 2.4M704.4 530v2.6M708.2 537.2a.86 .86 0 0 1 .9 .4 .86 .86 0 0 1 0 1l-.9 .2z"/>
<path d="M708.2 526.4l.9-.1v-.7h-.9v1.5M709.7 526.1v1M710 530.5a1.2 1.2 0 0 0-2.2 0l.3 .4 1.6 .6 .3 .6a1.25 1.25 0 0 1-2.2 0M710.3 526.1l-.6 .4M710.9 530h1.3M711.5 528.6v3.3l.2 .6 .7 .1M712.2 525.6h.1M712.2 526.1v1.2l-.3 .3M712.8 526.5h.9a.51 .51 0 0 0-.7-.3 .51 .51 0 0 0-.2 .7 .51 .51 0 0 0 .7 .1l.2-.1M713.6 530v2.6M715 526.3a.5 .5 0 0 0-.7-.1 .5 .5 0 0 0 0 .7 .5 .5 0 0 0 .7 0M715.1 530a1.35 1.35 0 0 0-1.5 1.1"/>
<path d="M715.4 526.1h.5M715.6 525.6v1.2l.4 .3M716.1 530l.1 2.5 1 .1 .9-.7M718.1 530v2.6M721.8 530.5a1.28 1.28 0 0 0-1.9-.1 1.28 1.28 0 0 0 0 1.9 1.28 1.28 0 0 0 1.9-.2M722.7 530h1.4M723.3 528.6v3.3l.2 .6 .7 .1M725.4 528.6l.2 .2-.2 .2zM725.4 530.2v2.4M730.5 530.7l1-.7 .9 .2 .2 2.4M730.5 530v2.6M738.2 528.6h1.3a2.11 2.11 0 0 1 1.4 2 2.11 2.11 0 0 1-1.4 2h-1.3z"/>
<path d="M742.1 530v2.6M743.7 530a1.35 1.35 0 0 0-1.6 1.1M746.7 530.5a1.28 1.28 0 0 0-1.9-.1 1.28 1.28 0 0 0 0 1.9 1.28 1.28 0 0 0 1.9-.2M746.7 530v2.6M748.1 530l.7 2.6 .8-2.6 .7 2.6 .8-2.6M752.4 528.6l.2 .2-.2 .2zM752.4 530.2v2.4M753.9 530.7l1-.7 .9 .2 .3 2.4M753.9 530v2.6M756.8 525.8l-1-.2v.5l.9 .4 .1 .4-.4 .2-.7-.2M757.3 526.4l.7-.3 .1 1M757.3 525.6v1.5"/>
<path d="M758.6 526.5h.9a.5 .5 0 0 0-.6-.4 .5 .5 0 0 0-.4 .7 .5 .5 0 0 0 .7 .3l.3-.2M759.7 530v3a1.04 1.04 0 0 1-.7 .9 1.04 1.04 0 0 1-1-.1M759.7 530.5a1.28 1.28 0 0 0-1.9-.1 1.28 1.28 0 0 0 0 1.9 1.28 1.28 0 0 0 1.9-.2M760 526.5h.8a.52 .52 0 0 0-.7-.2 .52 .52 0 0 0 0 .8 .52 .52 0 0 0 .7-.2M761.2 526.1h.5M761.4 525.6v1.2l.4 .3M768 538.5a2.33 2.33 0 0 1 1.4-2.4h1.4a2.6 2.6 0 0 1 1.1 3.8l-.7 1.5-3.6 4.7h5.1M709.1 549.1l-.9-.2v.5l.8 .3 .1 .5-.3 .2-.7-.2M710.5 549.6a.5 .5 0 0 0-.8-.1 .5 .5 0 0 0 0 .8 .5 .5 0 0 0 .8-.1M711.8 549.6a.5 .5 0 0 0-.7-.1 .5 .5 0 0 0 0 .8 .5 .5 0 0 0 .7-.1M711.8 549.4v1M712.4 548.8v1.6"/>
<path d="M712.9 549.8h.9a.52 .52 0 0 0-.8-.2 .52 .52 0 0 0 0 .8 .52 .52 0 0 0 .8-.2"/>
<circle cx="744.2" cy="404.6" r=".8"/>
<circle cx="711.1" cy="472.9" r=".52"/>
<circle cx="712" cy="487" r="1.34"/>
<circle cx="713.7" cy="480.5" r="1.32"/>
<circle cx="726.1" cy="487" r="1.34"/>
<circle cx="739.8" cy="480.5" r="1.34"/>
<circle cx="701.9" cy="531.3" r="1.32"/>
<circle cx="711.1" cy="526.6" r=".52"/>
<circle cx="727.9" cy="531.3" r="1.34"/>
</g>
<!-- layer: 0 -->
<g fill="none" stroke="#000" stroke-width=".55">
<path d="M101.5 110.3v325.3h406.4v-325.3h-406.4v40.1h7M493.5 110.3v11.5M507.9 110.3v240M493.5 124.8v12M493.5 139.9v11.9M111.5 150.4h12M126.5 150.4h12M141.5 150.4h12M156.5 150.4h12M171.5 150.4h12M186.5 150.4h12M201.5 150.4h12"/>
<path d="M216.5 150.4h12M231.5 150.4h12M246.5 150.4h12M261.5 150.4h12M276.5 150.4h12M291.5 150.4h12M306.5 150.4h12M321.5 150.4h11.9M336.5 150.4h12M351.5 150.4h12M366.5 150.4h11.9M381.5 150.4h12"/>
<path d="M396.5 150.4h12M411.5 150.4h11.9M426.5 150.4h12M441.5 150.4h12M456.5 150.4h11.9M471.5 150.4h12M486.4 150.4h7.1M493.5 154.8v12M493.5 169.8v12M108.5 190.4h-7v39.9h7M111.5 190.4h12M126.5 190.4h12"/>
<path d="M141.5 190.4h12M156.5 190.4h12M171.5 190.4h12M186.5 190.4h12M201.5 190.4h12M216.5 190.4h12M231.5 190.4h12M246.5 190.4h12M261.5 190.4h12M276.5 190.4h12M291.5 190.4h12M306.5 190.4h12"/>
<path d="M321.5 190.4h11.9M336.5 190.4h12M351.5 190.4h12M366.5 190.4h11.9M381.5 190.4h12M396.5 190.4h12M411.5 190.4h11.9M426.5 190.4h12M441.5 190.4h12M456.5 190.4h11.9M471.5 190.4h12M486.4 190.4h7.1"/>
<path d="M493.5 184.9v11.9M493.5 199.8v12M493.5 214.8v12.1M101.5 230.3v40h7M111.5 230.3h12M126.5 230.3h12M141.5 230.3h12M156.5 230.3h12M171.5 230.3h12M186.5 230.3h12M201.5 230.3h12M216.5 230.3h12"/>
<path d="M231.5 230.3h12M246.5 230.3h12M261.5 230.3h12M276.5 230.3h12M291.5 230.3h12M306.5 230.3h12M321.5 230.3h11.9M336.5 230.3h12M351.5 230.3h12M366.5 230.3h11.9M381.5 230.3h12M396.5 230.3h12"/>
<path d="M411.5 230.3h11.9M426.5 230.3h12M441.5 230.3h12M456.5 230.3h11.9M471.5 230.3h12M486.4 230.3h7.1M493.5 229.9v11.9M101.5 249.1v29.4M493.5 244.8v12M493.5 259.8v12.1M101.5 270.3v34h7M111.5 270.3h12"/>
<path d="M126.5 270.3h12M141.5 270.3h12M156.5 270.3h12M171.5 270.3h12M186.5 270.3h12M201.5 270.3h12M216.5 270.3h12M231.5 270.3h12M246.5 270.3h12M261.5 270.3h12M276.5 270.3h12M291.5 270.3h12"/>
<path d="M306.5 270.3h12M321.5 270.3h11.9M336.5 270.3h12M351.5 270.3h12M366.5 270.3h11.9M381.5 270.3h12M396.5 270.3h12M411.5 270.3h11.9M426.5 270.3h12M441.5 270.3h12M456.5 270.3h11.9M471.5 270.3h12"/>
<path d="M486.4 270.3h7.1M493.5 274.9v11.9M493.5 289.8v12M101.5 304.3v34.1h7M111.5 304.3h12M126.5 304.3h12M141.5 304.3h12M156.5 304.3h12M171.5 304.3h12M186.5 304.3h12M201.5 304.3h12M216.5 304.3h12"/>
<path d="M231.5 304.3h12M246.5 304.3h12M261.5 304.3h12M276.5 304.3h12M291.5 304.3h12M306.5 304.3h12M321.5 304.3h11.9M336.5 304.3h12M351.5 304.3h12M366.5 304.3h11.9M381.5 304.3h12M396.5 304.3h12"/>
<path d="M411.5 304.3h11.9M426.5 304.3h12M441.5 304.3h12M456.5 304.3h11.9M471.5 304.3h12M486.4 304.3h7.1M493.5 304.8v12.1M493.5 319.9v11.9M101.5 338.4v33.9h7M111.5 338.4h12M126.5 338.4h12M141.5 338.4h12"/>
<path d="M156.5 338.4h12M171.5 338.4h12M186.5 338.4h12M201.5 338.4h12M216.5 338.4h12M231.5 338.4h12M246.5 338.4h12M261.5 338.4h12M276.5 338.4h12M291.5 338.4h12M306.5 338.4h12M321.5 338.4h11.9"/>
<path d="M336.5 338.4h12M351.5 338.4h12M366.5 338.4h11.9M381.5 338.4h12M396.5 338.4h12M411.5 338.4h11.9M426.5 338.4h12M441.5 338.4h12M456.5 338.4h11.9M471.5 338.4h12M486.4 338.4h7.1M493.5 334.8v12"/>
<path d="M493.5 349.8v12.1M101.5 372.3v34h7M111.5 372.3h12M126.5 372.3h12M141.5 372.3h12M156.5 372.3h12M171.5 372.3h12M186.5 372.3h12M201.5 372.3h12M216.5 372.3h12M231.5 372.3h12M246.5 372.3h12"/>
<path d="M261.5 372.3h12M276.5 372.3h12M291.5 372.3h12M306.5 372.3h12M321.5 372.3h11.9M336.5 372.3h12M351.5 372.3h12M366.5 372.3h11.9M381.5 372.3h12M396.5 372.3h12M411.5 372.3h11.9M426.5 372.3h12"/>
<path d="M441.5 372.3h12M456.5 372.3h11.9M471.5 372.3h12M486.4 372.3h7.1M493.5 364.8v12M493.5 379.8v12M101.5 387.9v12M493.5 394.8v11.5h-7M111.5 406.3h12M112.5 411.6h-11v24M115.5 411.6h12M126.5 406.3h12"/>
<path d="M130.5 411.6h12M135.5 411.6v10.4M141.5 406.3h12M145.5 411.6h12M156.5 406.3h12M160.5 411.6h12M169.5 411.6v10.4M171.5 406.3h12M175.5 411.6h12M186.5 406.3h12M190.5 411.6h12M201.5 406.3h12"/>
<path d="M203.5 411.6v10.4M205.5 411.6h12M216.5 406.3h12M220.5 411.6h12M231.5 406.3h12M235.5 411.6h12M237.5 411.6v10.4M246.5 406.3h12M250.5 411.6h12M261.5 406.3h12M265.5 411.6h12M271.5 411.6v10.4"/>
<path d="M276.5 406.3h12M280.5 411.6h12M291.5 406.3h12M295.5 411.6h12M305.5 411.6v10.4M306.5 406.3h12M310.5 411.6h12M321.5 406.3h12M325.5 411.6h12M336.5 406.3h12M339.5 411.6v10.4M340.5 411.6h12"/>
<path d="M351.5 406.3h12M355.5 411.6h12M366.5 406.3h11.9M370.4 411.6h12.1M373.5 411.6v10.4M381.5 406.3h12M385.5 411.6h12M396.5 406.3h12M400.5 411.6h12M407.4 411.6v10.4M411.5 406.3h11.9M415.4 411.6h12.1"/>
<path d="M426.5 406.3h12M430.5 411.6h11v10.4M441.5 406.3h12M456.5 406.3h11.9M471.5 406.3h12M135.5 425.1v10.5h34v-10.5M203.5 425.1v10.5h34v-10.5M271.5 425.1v10.5h34v-10.5M271.5 435.6h34M339.5 425.1v10.5h34v-10.5M407.4 425.1v10.5h-33.9M441.5 425.1v10.5"/>
<path d="M488.4 435.6h-147h163.4M491.5 435.6h16.4"/>
</g>
<g font-size="11.1" fill="#939598">
<text x="136.2" y="128.5">Top Plate of the Beam 100mm x 980mm</text>
<text x="136.2" y="173.7">Top Plate of the Beam 100mm x 980mm</text>
<text x="136.2" y="215.6">Top Plate of the Beam 100mm x 980mm</text>
<text x="136.2" y="255.5">Top Plate of the Beam 100mm x 980mm</text>
<text x="135" y="291.8">Wall the Beam 85mm x 980mm</text>
<text x="135" y="327.3">Wall the Beam 85mm x 980mm</text>
<text x="135" y="359.8">Wall the Beam 85mm x 980mm</text>
<text x="135" y="392.4">Wall the Beam 85mm x 980mm</text>
</g>
<g font-size="7.5">
<text x="710.8" y="545.7">06.12.2020</text>
<text x="720.4" y="557.7">1:2.5</text>
</g>
<g font-size="5.7">
<text x="732.7" y="59.3">General Notes</text>
<text x="707" y="406.8">No.</text>
<text x="776.1" y="406.8">Date</text>
</g>
<g font-size="3.5" fill="#939598">
<text x="107.2" y="421">Diaphragms</text>
<text x="107.3" y="425.3">85mm x 60mm</text>
<text x="141.3" y="421.2">Diaphragms</text>
<text x="141.4" y="425.4">85mm x 60mm</text>
<text x="174.1" y="421.2">Diaphragms</text>
<text x="174.2" y="425.4">85mm x 60mm</text>
<text x="208.1" y="421.2">Diaphragms</text>
<text x="208.2" y="425.4">85mm x 60mm</text>
<text x="241.6" y="420.9">Diaphragms</text>
<text x="241.7" y="425.1">85mm x 60mm</text>
<text x="277.7" y="421">Diaphragms</text>
<text x="277.8" y="425.2">85mm x 60mm</text>
<text x="312.4" y="421.3">Diaphragms</text>
<text x="312.4" y="425.5">85mm x 60mm</text>
<text x="346.3" y="421.8">Diaphragms</text>
<text x="379.7" y="421.8">Diaphragms</text>
<text x="413.3" y="421.8">Diaphragms</text>
<text x="346.4" y="426">85mm x 60mm</text>
<text x="379.8" y="426">85mm x 60mm</text>
<text x="413.4" y="426">85mm x 60mm</text>
</g>
</svg>
